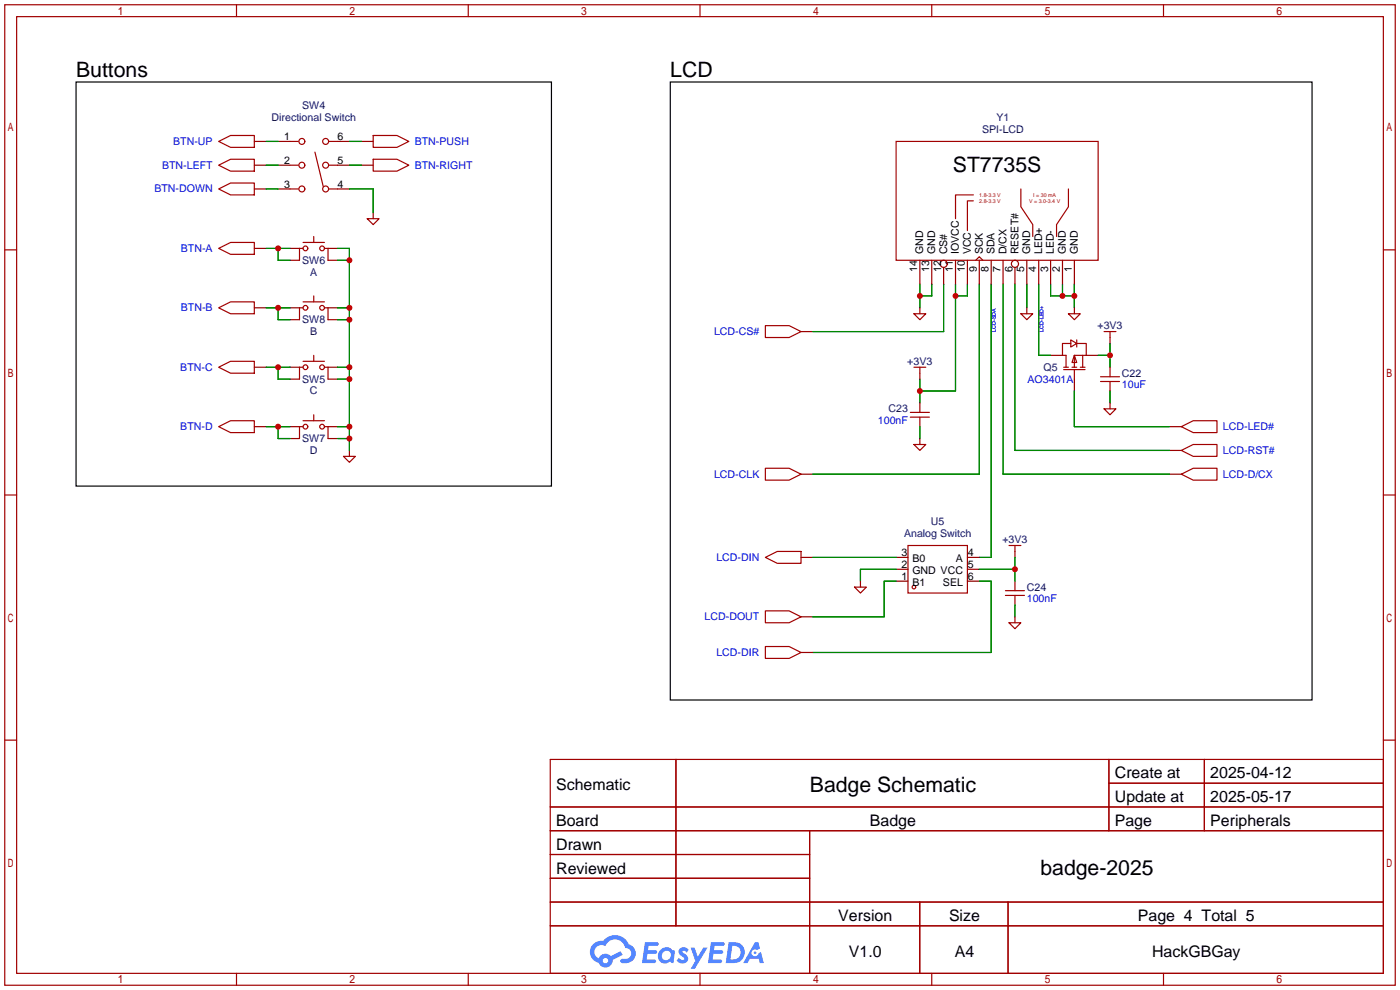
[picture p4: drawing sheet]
<svg xmlns="http://www.w3.org/2000/svg" width="299mm" height="212mm" viewBox="0 0 299 212" stroke-linecap="round" stroke-linejoin="round" font-family="sans-serif">
<g fill="none" stroke="#a10000" stroke-width=".25">
<path d="M1 1h297.2v209.6h-297.2zM3.6 3.6h292.1v204.4h-292.1zM50.5 1v2.6M100.1 1v2.6M149.6 1v2.6M199.1 1v2.6M248.7 1v2.6M1 53.4h2.6M295.7 53.4h2.5M1 105.8h2.6M295.7 105.8h2.5M1 158.2h2.6"/>
<path d="M295.7 158.2h2.5M117.6 162.3h178.1v45.7h-178.1zM117.6 172.5h178.1M117.6 177.5h178.1M144.5 162.3v35.6M173 177.5v30.5M237 162.3v15.2M237 167.4h58.7M257.4 162.3v15.2M117.6 182.6h55.4M117.6 192.8h178.1M117.6 187.7h55.4"/>
<path d="M117.6 197.9h178.1M196.6 192.8v15.2M215.4 192.8v15.2M50.5 208v2.6M100.1 208v2.6M149.6 208v2.6M199.1 208v2.6M248.7 208v2.6"/>
</g>
<g fill="#5487ff">
<path d="M145.3 202.7a1.3 1.3 0 0 1 1.9 .3l-.4 .6a.54 .54 0 0 0-.9-.2l.1 .2a1.34 1.34 0 0 1 .9 1.8 1.47 1.47 0 0 1-2.3-.1l.5-.6 .8 .5a.31 .31 0 0 0 .4-.3 .31 .31 0 0 0-.3-.4 1.12 1.12 0 0 1-.7-1.8z"/>
<path d="M147.6 202.5h.9l.6 2 1.2-2h.9l-2.7 4.6h-.9l1-1.7z"/>
<path d="M137.8 201.4h1.7a1.31 1.31 0 0 1 1.2 .2 .4 .4 0 0 1-.3 .5l-1.8 .1-.1 .9h1.6a.4 .4 0 0 1 .4 .4 .4 .4 0 0 1-.5 .4h-1.6l-.2 1.2h1.4a.46 .46 0 0 1 .5 0 .46 .46 0 0 1 .1 .5l-.4 .2h-2.6z"/>
<path d="M151.9 201.4h1.7a1.32 1.32 0 0 1 1.2 .2 .39 .39 0 0 1-.3 .5l-1.8 .1-.1 .9h1.6a.4 .4 0 0 1 .4 .4 .4 .4 0 0 1-.4 .4h-1.7l-.2 1.2h1.4a.46 .46 0 0 1 .5 0 .46 .46 0 0 1 .1 .5l-.4 .2h-2.6z"/>
<path d="M161.3 201.4h.8l.3 1.3-.6 .4a.75 .75 0 0 0-1.1 .3 .75 .75 0 0 0 .5 1 .75 .75 0 0 0 .9-.7l.5-.2 .6 2.3h-.8l-.3-.9h-1.8l-.5 .9h-1z"/>
<path d="M155.7 201.4l-.6 4.4h1.5a2.27 2.27 0 0 0 2.6-2.2 2.27 2.27 0 0 0-2.7-2.2zM156.5 202.1a1.5 1.5 0 0 1 1.8 1.6 1.5 1.5 0 0 1-1.9 1.4h-.3z"/>
<path d="M141.2 203a1.6 1.6 0 0 0-.3 2.3 1.6 1.6 0 0 0 2.3 .2l.7 .3 .3-2.4-.1-.3-.5-.1a1.58 1.58 0 0 0-2.4 0zM141.8 203.5a.98 .98 0 0 1 1.6 .4 .98 .98 0 0 1-1.1 1.3 .94 .94 0 0 1-.9-.7 .94 .94 0 0 1 .4-1z"/>
<path d="M126.8 201.8a2.37 2.37 0 0 0 1.1 4 1.54 1.54 0 0 0 1.8 1 1.54 1.54 0 0 0 1.2-1.6l2.2-1.1-.5-.8-2 1a1.57 1.57 0 0 0-2.7 .5 1.5 1.5 0 0 1-.7-2.1 1.5 1.5 0 0 1 2.2-.5 2.23 2.23 0 0 1 2.3-1.4 2.23 2.23 0 0 1 2 1.8 1.16 1.16 0 0 1 1.2 1.1 1.16 1.16 0 0 1-1.1 1.2h-.7a.47 .47 0 0 0-.5 .4 .47 .47 0 0 0 .4 .5 2.17 2.17 0 0 0 2.5-.9 2.17 2.17 0 0 0-.3-2.7l-.8-.4a3.2 3.2 0 0 0-5.5-.7l-1.1 .1zM128.8 205.3a.6 .6 0 0 1 1.2 0 .6 .6 0 0 1-1.2 0z"/>
<circle cx="161.4" cy="203.6" r=".28"/>
</g>
<g fill="none" stroke="#a10000" stroke-width=".25">
<path d="M46.7 30.2l2.6-1.2h5.1v2.5h-5.1zM46.7 35.3l2.6-1.3h5.1v2.6h-5.1zM62 30.2h1.8M62 35.3h1.8M67.3 32.5l1.8 7.4M70.4 30.2h1.7M70.4 35.3h1.7M79.8 34h5l2.6 1.3-2.6 1.3h-5zM79.8 29h5l2.6 1.2-2.6 1.3h-5zM191.5 30.2h43.2v25.4h-43.2zM46.7 53.1l2.6-1.3h5.1v2.6h-5.1zM46.7 40.4l2.6-1.3h5.1v2.6h-5.1z"/>
<path d="M62 40.4h1.8M64.8 53.1h-.8v2.5M64.8 51.8h4.5M67.1 50.5v1.3M69.3 53.1h.8v2.5M70.4 40.4h1.7M78.5 46.7h2.5l-1.2 1.3zM208 41.7h-3.8v5M208 42.9h-1.2v6.4M218.2 40.4v3.8l2.5 3.8v2.5M228.3 40.4v3.8l-2.5 3.8v2.5M46.7 78.5l2.6-1.3h5.1v2.6h-5.1z"/>
<path d="M46.7 65.8l2.6-1.3h5.1v2.6h-5.1zM64.8 78.5h-.8v2.5M64.8 65.8h-.8v2.5M64.8 77.2h4.5M64.8 64.5h4.5M67.1 63.2v1.3M67.1 75.9v1.3M69.3 78.5h.8v2.5M69.3 65.8h.8v2.5M163.6 69.6h5.1l2.5 1.3-2.5 1.2h-5.1zM195.3 67.1h2.6l-1.3 1.2zM195.3 78.5h2.6"/>
<path d="M196.6 78.5v1.3M218.2 67.1h2.5l-1.2 1.2zM227.3 79h4.6M227.3 78.5h1M228.3 67.1h2.6l-1.3 1.2zM228.9 72.6l1.2 .8-1.2 .8zM228.9 73.4h-1.8v2.5h.7v2.6M229.1 78.5h1M229.6 75.9l.5 1.6h-1zM229.6 79v2M230.1 73.4h2.1v2.5h-2.6v2.6M230.1 72.6v1.6"/>
<path d="M230.9 78.5h1M231.4 75.9v2.6M236 70.9h2.5M237.2 70.9v1.2M46.7 91.2l2.6-1.3h5.1v2.6h-5.1zM64.8 91.2h-.8v2.5M64.8 89.9h4.5M67.1 88.6v1.3M69.3 91.2h.8v2.5M73.4 97.5h2.5l-1.2 1.3zM194.6 88.1h4M194.6 89.2h4"/>
<path d="M195.3 95h2.6l-1.3 1.3zM235.2 81.5h4.1M235.2 80.5h4.1M236 87.4h2.5l-1.3 1.2zM252.5 96.3l2.5-1.3h5.1v2.5h-5.1zM252.5 91.2l2.5-1.3h5.1v2.6h-5.1zM163.6 100.1h5.1l2.5 1.2-2.5 1.3h-5.1zM163.6 119.1l2.5-1.2h5.1v2.5h-5.1zM194.1 116.6h12.7v10.1h-12.7zM215.6 116.6h2.6M216.9 116.6v1.3M252.5 101.3l2.5-1.2h5.1v2.5h-5.1z"/>
<path d="M163.6 130.6h5.1l2.5 1.2-2.5 1.3h-5.1zM163.6 138.2h5.1l2.5 1.2-2.5 1.3h-5.1zM182.6 125.5h2.6l-1.3 1.2zM214.9 126.2h4M214.9 127.3h4M215.6 133.1h2.6l-1.3 1.3z"/>
<circle cx="64.5" cy="35.3" r=".63"/>
<circle cx="64.5" cy="30.2" r=".63"/>
<circle cx="69.6" cy="35.3" r=".63"/>
<circle cx="69.6" cy="30.2" r=".63"/>
<circle cx="64.5" cy="40.4" r=".63"/>
<circle cx="65.3" cy="53.1" r=".51"/>
<circle cx="68.8" cy="53.1" r=".51"/>
<circle cx="69.6" cy="40.4" r=".63"/>
<circle cx="65.3" cy="65.8" r=".51"/>
<circle cx="65.3" cy="78.5" r=".51"/>
<circle cx="68.8" cy="65.8" r=".51"/>
<circle cx="68.8" cy="78.5" r=".51"/>
<circle cx="65.3" cy="91.2" r=".51"/>
<circle cx="68.8" cy="91.2" r=".51"/>
<circle cx="195.3" cy="125.5" r=".38"/>
</g>
<g fill="none" stroke="#870000" stroke-width=".25">
<path d="M54.4 30.2h2.5M54.4 35.3h2.5M59.4 30.2h2.6M59.4 35.3h2.6M72.1 30.2h2.6M72.1 35.3h2.6M77.2 30.2h2.6M77.2 35.3h2.6M54.4 40.4h2.5M54.4 53.1h2.5M59.4 40.4h2.6M62 53.1h2"/>
<path d="M62 55.6h2M70.1 53.1h2M70.1 55.6h2M72.1 40.4h2.6M79.8 45.5v1.2M196.6 55.6v5.1M199.1 55.6v5.1M201.7 57.2v3.5M204.2 55.6v5.1M206.8 55.6v5.1M208.5 55.6l.8-.7 .8 .7M209.3 55.6v5.1"/>
<path d="M211.8 55.6v5.1M214.4 55.6v5.1M216.9 57.2v3.5M219.5 55.6v5.1M222 55.6v5.1M224.5 55.6v5.1M227.1 55.6v5.1M229.6 55.6v5.1M54.4 78.5h2.5M54.4 65.8h2.5M62 78.5h2M62 65.8h2"/>
<path d="M62 68.3h2M70.1 78.5h2M70.1 65.8h2M70.1 68.3h2M171.2 70.9h2.5M196.6 65.8v1.3M196.6 79.8v1.2M219.5 65.8v1.3M224.5 75.9h2.6M229.6 65.8v1.3M232.2 75.9h2.5M237.2 72.1v1.3"/>
<path d="M237.2 78.5v2M54.4 91.2h2.5M62 91.2h2M62 81h2M62 93.7h2M70.1 91.2h2M70.1 81h2M70.1 93.7h2M74.7 96.3v1.2M196.6 86.1v2M196.6 89.2v2M196.6 93.7v1.3"/>
<path d="M229.6 81v2.6M237.2 81.5v2.1M237.2 86.1v1.3M249.9 96.3h2.6M249.9 91.2h2.6M171.2 101.3h2.5M171.2 119.1h2.5M191.5 119.1h2.6M206.8 119.1h2.5M216.9 117.9v1.2M249.9 101.3h2.6M171.2 131.8h2.5"/>
<path d="M171.2 139.4h2.5M183.9 124.2v1.3M191.5 124.2h2.6M191.5 121.7h2.6M206.8 124.2h2.5M206.8 121.7h2.5M216.9 124.2v2M216.9 127.3v2M216.9 131.8v1.3"/>
<circle cx="201.7" cy="56.4" r=".76"/>
<circle cx="216.9" cy="56.4" r=".76"/>
</g>
<g fill="none" stroke="#008700" stroke-width=".25">
<path d="M56.9 30.2h2.5M56.9 35.3h2.5M74.7 30.2h2.5M74.7 35.3h2.5M56.9 40.4h2.5M56.9 53.1h5.1M59.4 53.1v2.5h2.6M72.1 55.6h2.6M72.1 53.1h2.6v43.2M74.7 40.4h5.1v5.1M56.9 78.5h5.1M56.9 65.8h5.1"/>
<path d="M59.4 78.5v2.5h2.6M59.4 65.8v2.5h2.6M72.1 78.5h2.6M72.1 68.3h2.6M72.1 65.8h2.6M196.6 60.7v5.1M199.1 60.7v2.5h-2.5M201.7 60.7v10.2h-28M204.2 60.7v22.9h-7.6M206.8 60.7v2.5h-2.6M209.3 60.7v40.6h-35.6M211.8 60.7v58.4h-2.5"/>
<path d="M214.4 60.7v40.6h35.5M216.9 60.7v35.6h33M219.5 60.7v5.1M222 60.7v15.2h2.5M224.5 60.7v2.5h5.1M227.1 60.7v2.5M229.6 60.7v5.1M234.7 75.9h2.5M237.2 73.4v5.1M56.9 91.2h5.1M59.4 91.2v2.5h2.6M72.1 91.2h2.6"/>
<path d="M72.1 81h2.6M72.1 93.7h2.6M196.6 81v5.1M196.6 91.2v2.5M229.6 83.6v7.6h20.3M237.2 83.6v2.5M173.7 119.1h17.8M216.9 119.1v5.1M191.5 124.2h-2.5v7.6h-15.3M191.5 121.7h-7.6v2.5M209.3 124.2h2.5v15.2h-38.1M209.3 121.7h7.6"/>
<path d="M216.9 129.3v2.5"/>
</g>
<path d="M16.3 17.5h101.6v86.4h-101.6zM143.3 17.5h137.1v132.1h-137.1z" fill="none" stroke="#000" stroke-width=".25"/>
<g fill="#c00">
<circle cx="229.6" cy="63.2" r=".63"/>
<circle cx="227.1" cy="63.2" r=".63"/>
<circle cx="196.6" cy="63.2" r=".63"/>
<circle cx="204.2" cy="63.2" r=".63"/>
<circle cx="196.6" cy="83.6" r=".63"/>
<circle cx="237.2" cy="75.9" r=".63"/>
<circle cx="216.9" cy="121.7" r=".63"/>
<circle cx="59.4" cy="78.5" r=".63"/>
<circle cx="59.4" cy="53.1" r=".63"/>
<circle cx="59.4" cy="91.2" r=".63"/>
<circle cx="59.4" cy="65.8" r=".63"/>
<circle cx="74.7" cy="81" r=".63"/>
<circle cx="74.7" cy="78.5" r=".63"/>
<circle cx="74.7" cy="68.3" r=".63"/>
<circle cx="74.7" cy="65.8" r=".63"/>
<circle cx="74.7" cy="55.6" r=".63"/>
<circle cx="74.7" cy="91.2" r=".63"/>
<circle cx="74.7" cy="93.7" r=".63"/>
</g>
<g font-size="4.5">
<text x="16.3" y="16.4">Buttons</text>
<text x="143.3" y="16.4">LCD</text>
<text x="203.7" y="36.8">ST7735S</text>
<text x="173.1" y="169.2">Badge Schematic</text>
<text x="222.4" y="187">badge-2025</text>
</g>
<g font-size="3.4">
<text x="238.3" y="166.4">Create at</text>
<text x="258.7" y="166.4">2025-04-12</text>
<text x="118.9" y="168.9">Schematic</text>
<text x="238.3" y="171.4">Update at</text>
<text x="258.7" y="171.4">2025-05-17</text>
<text x="118.9" y="176.5">Board</text>
<text x="185.9" y="176.5">Badge</text>
<text x="238.3" y="176.5">Page</text>
<text x="258.7" y="176.5">Peripherals</text>
<text x="118.9" y="181.6">Drawn</text>
<text x="118.9" y="186.7">Reviewed</text>
<text x="179.2" y="196.8">Version</text>
<text x="202.8" y="196.8">Size</text>
<text x="243.2" y="196.8">Page 4 Total 5</text>
<text x="181.4" y="204.5">V1.0</text>
<text x="204.1" y="204.5">A4</text>
<text x="246.2" y="204.5">HackGBGay</text>
</g>
<g font-size="2.3" fill="#000080">
<text x="64.6" y="23.3">SW4</text>
<text x="58" y="25.9">Directional Switch</text>
<text x="209.9" y="28.4">SPI-LCD</text>
<text x="213" y="25.9">Y1</text>
<text x="64.6" y="56.4">SW6</text>
<text x="66.3" y="58.9">A</text>
<text x="64.6" y="69.1">SW8</text>
<text x="66.3" y="71.6">B</text>
<text x="234.6" y="70.3">+3V3</text>
<text x="193.9" y="77.9">+3V3</text>
<text x="64.6" y="81.8">SW5</text>
<text x="223" y="79.2">Q5</text>
<text x="239.8" y="80.5">C22</text>
<text x="66.2" y="84.3">C</text>
<text x="189.9" y="88.1">C23</text>
<text x="64.6" y="94.5">SW7</text>
<text x="66.2" y="97">D</text>
<text x="199" y="112.2">U5</text>
<text x="193.2" y="114.8">Analog Switch</text>
<text x="214.2" y="116">+3V3</text>
<text x="219.5" y="126.2">C24</text>
</g>
<g font-size="2.3">
<text x="60.7" y="29.9">1</text>
<text x="72.1" y="29.9">6</text>
<text x="60.7" y="35">2</text>
<text x="72.1" y="35">5</text>
<text x="60.7" y="40.1">3</text>
<text x="72.1" y="40.1">4</text>
<text x="196.1" y="58.2" transform="rotate(-90 196.1 58.2)">14</text>
<text x="197.3" y="54.4" transform="rotate(-90 197.3 54.4)">GND</text>
<text x="198.6" y="58.2" transform="rotate(-90 198.6 58.2)">13</text>
<text x="199.9" y="54.4" transform="rotate(-90 199.9 54.4)">GND</text>
<text x="201.1" y="58.2" transform="rotate(-90 201.1 58.2)">12</text>
<text x="202.4" y="54.4" transform="rotate(-90 202.4 54.4)">CS#</text>
<text x="203.7" y="58.2" transform="rotate(-90 203.7 58.2)">11</text>
<text x="204.9" y="54.4" transform="rotate(-90 204.9 54.4)">IOVCC</text>
<text x="206.2" y="58.2" transform="rotate(-90 206.2 58.2)">10</text>
<text x="207.5" y="54.4" transform="rotate(-90 207.5 54.4)">VCC</text>
<text x="208.8" y="58.2" transform="rotate(-90 208.8 58.2)">9</text>
<text x="210" y="54.4" transform="rotate(-90 210 54.4)">SCK</text>
<text x="211.3" y="58.2" transform="rotate(-90 211.3 58.2)">8</text>
<text x="212.6" y="54.4" transform="rotate(-90 212.6 54.4)">SDA</text>
<text x="213.8" y="58.2" transform="rotate(-90 213.8 58.2)">7</text>
<text x="215.1" y="54.4" transform="rotate(-90 215.1 54.4)">D/CX</text>
<text x="216.4" y="58.2" transform="rotate(-90 216.4 58.2)">6</text>
<text x="217.6" y="54.4" transform="rotate(-90 217.6 54.4)">RESET#</text>
<text x="218.9" y="58.2" transform="rotate(-90 218.9 58.2)">5</text>
<text x="220.2" y="54.4" transform="rotate(-90 220.2 54.4)">GND</text>
<text x="221.5" y="58.2" transform="rotate(-90 221.5 58.2)">4</text>
<text x="222.7" y="54.4" transform="rotate(-90 222.7 54.4)">LED+</text>
<text x="224" y="58.2" transform="rotate(-90 224 58.2)">3</text>
<text x="225.3" y="54.4" transform="rotate(-90 225.3 54.4)">LED-</text>
<text x="226.5" y="58.2" transform="rotate(-90 226.5 58.2)">2</text>
<text x="227.8" y="54.4" transform="rotate(-90 227.8 54.4)">GND</text>
<text x="229.1" y="58.2" transform="rotate(-90 229.1 58.2)">1</text>
<text x="230.3" y="54.4" transform="rotate(-90 230.3 54.4)">GND</text>
<text x="192.7" y="118.8">3</text>
<text x="206.9" y="118.8">4</text>
<text x="192.7" y="123.9">1</text>
<text x="192.7" y="121.4">2</text>
<text x="195" y="125.2">B1</text>
<text x="195" y="122.6">GND VCC</text>
<text x="195" y="120.1">B0</text>
<text x="201.5" y="125.2">SEL</text>
<text x="204.3" y="120.1">A</text>
<text x="206.9" y="121.4">5</text>
<text x="206.9" y="123.9">6</text>
</g>
<g font-size="2.3" fill="#00f">
<text x="37" y="31">BTN-UP</text>
<text x="88.6" y="31">BTN-PUSH</text>
<text x="33" y="41.1">BTN-DOWN</text>
<text x="34.6" y="36">BTN-LEFT</text>
<text x="88.6" y="36">BTN-RIGHT</text>
<text x="38.7" y="53.8">BTN-A</text>
<text x="38.7" y="66.5">BTN-B</text>
<text x="152.6" y="71.6">LCD-CS#</text>
<text x="38.5" y="79.2">BTN-C</text>
<text x="219.6" y="81.8">AO3401A</text>
<text x="239.8" y="83">10uF</text>
<text x="38.5" y="91.9">BTN-D</text>
<text x="187.6" y="90.6">100nF</text>
<text x="261.4" y="91.9">LCD-LED#</text>
<text x="261.4" y="97">LCD-RST#</text>
<text x="152.6" y="102.1">LCD-CLK</text>
<text x="261.4" y="102.1">LCD-D/CX</text>
<text x="153.1" y="119.9">LCD-DIN</text>
<text x="219.5" y="128.7">100nF</text>
<text x="150.6" y="132.6">LCD-DOUT</text>
<text x="153.1" y="140.2">LCD-DIR</text>
</g>
<g font-size="1.1" fill="#a00000">
<text x="209.3" y="42">1.8-3.3 V</text>
<text x="209.3" y="43.3">2.8-3.3 V</text>
<text x="219.9" y="43.3">V = 3.0-3.4 V</text>
<text x="220.8" y="42">I = 30 mA</text>
</g>
<g font-size="1.1" fill="#00f">
<text x="212.8" y="70.9" transform="rotate(-90 212.8 70.9)">LCD-SDA</text>
<text x="223" y="70.9" transform="rotate(-90 223 70.9)">LCD-LED+</text>
</g>
</svg>
